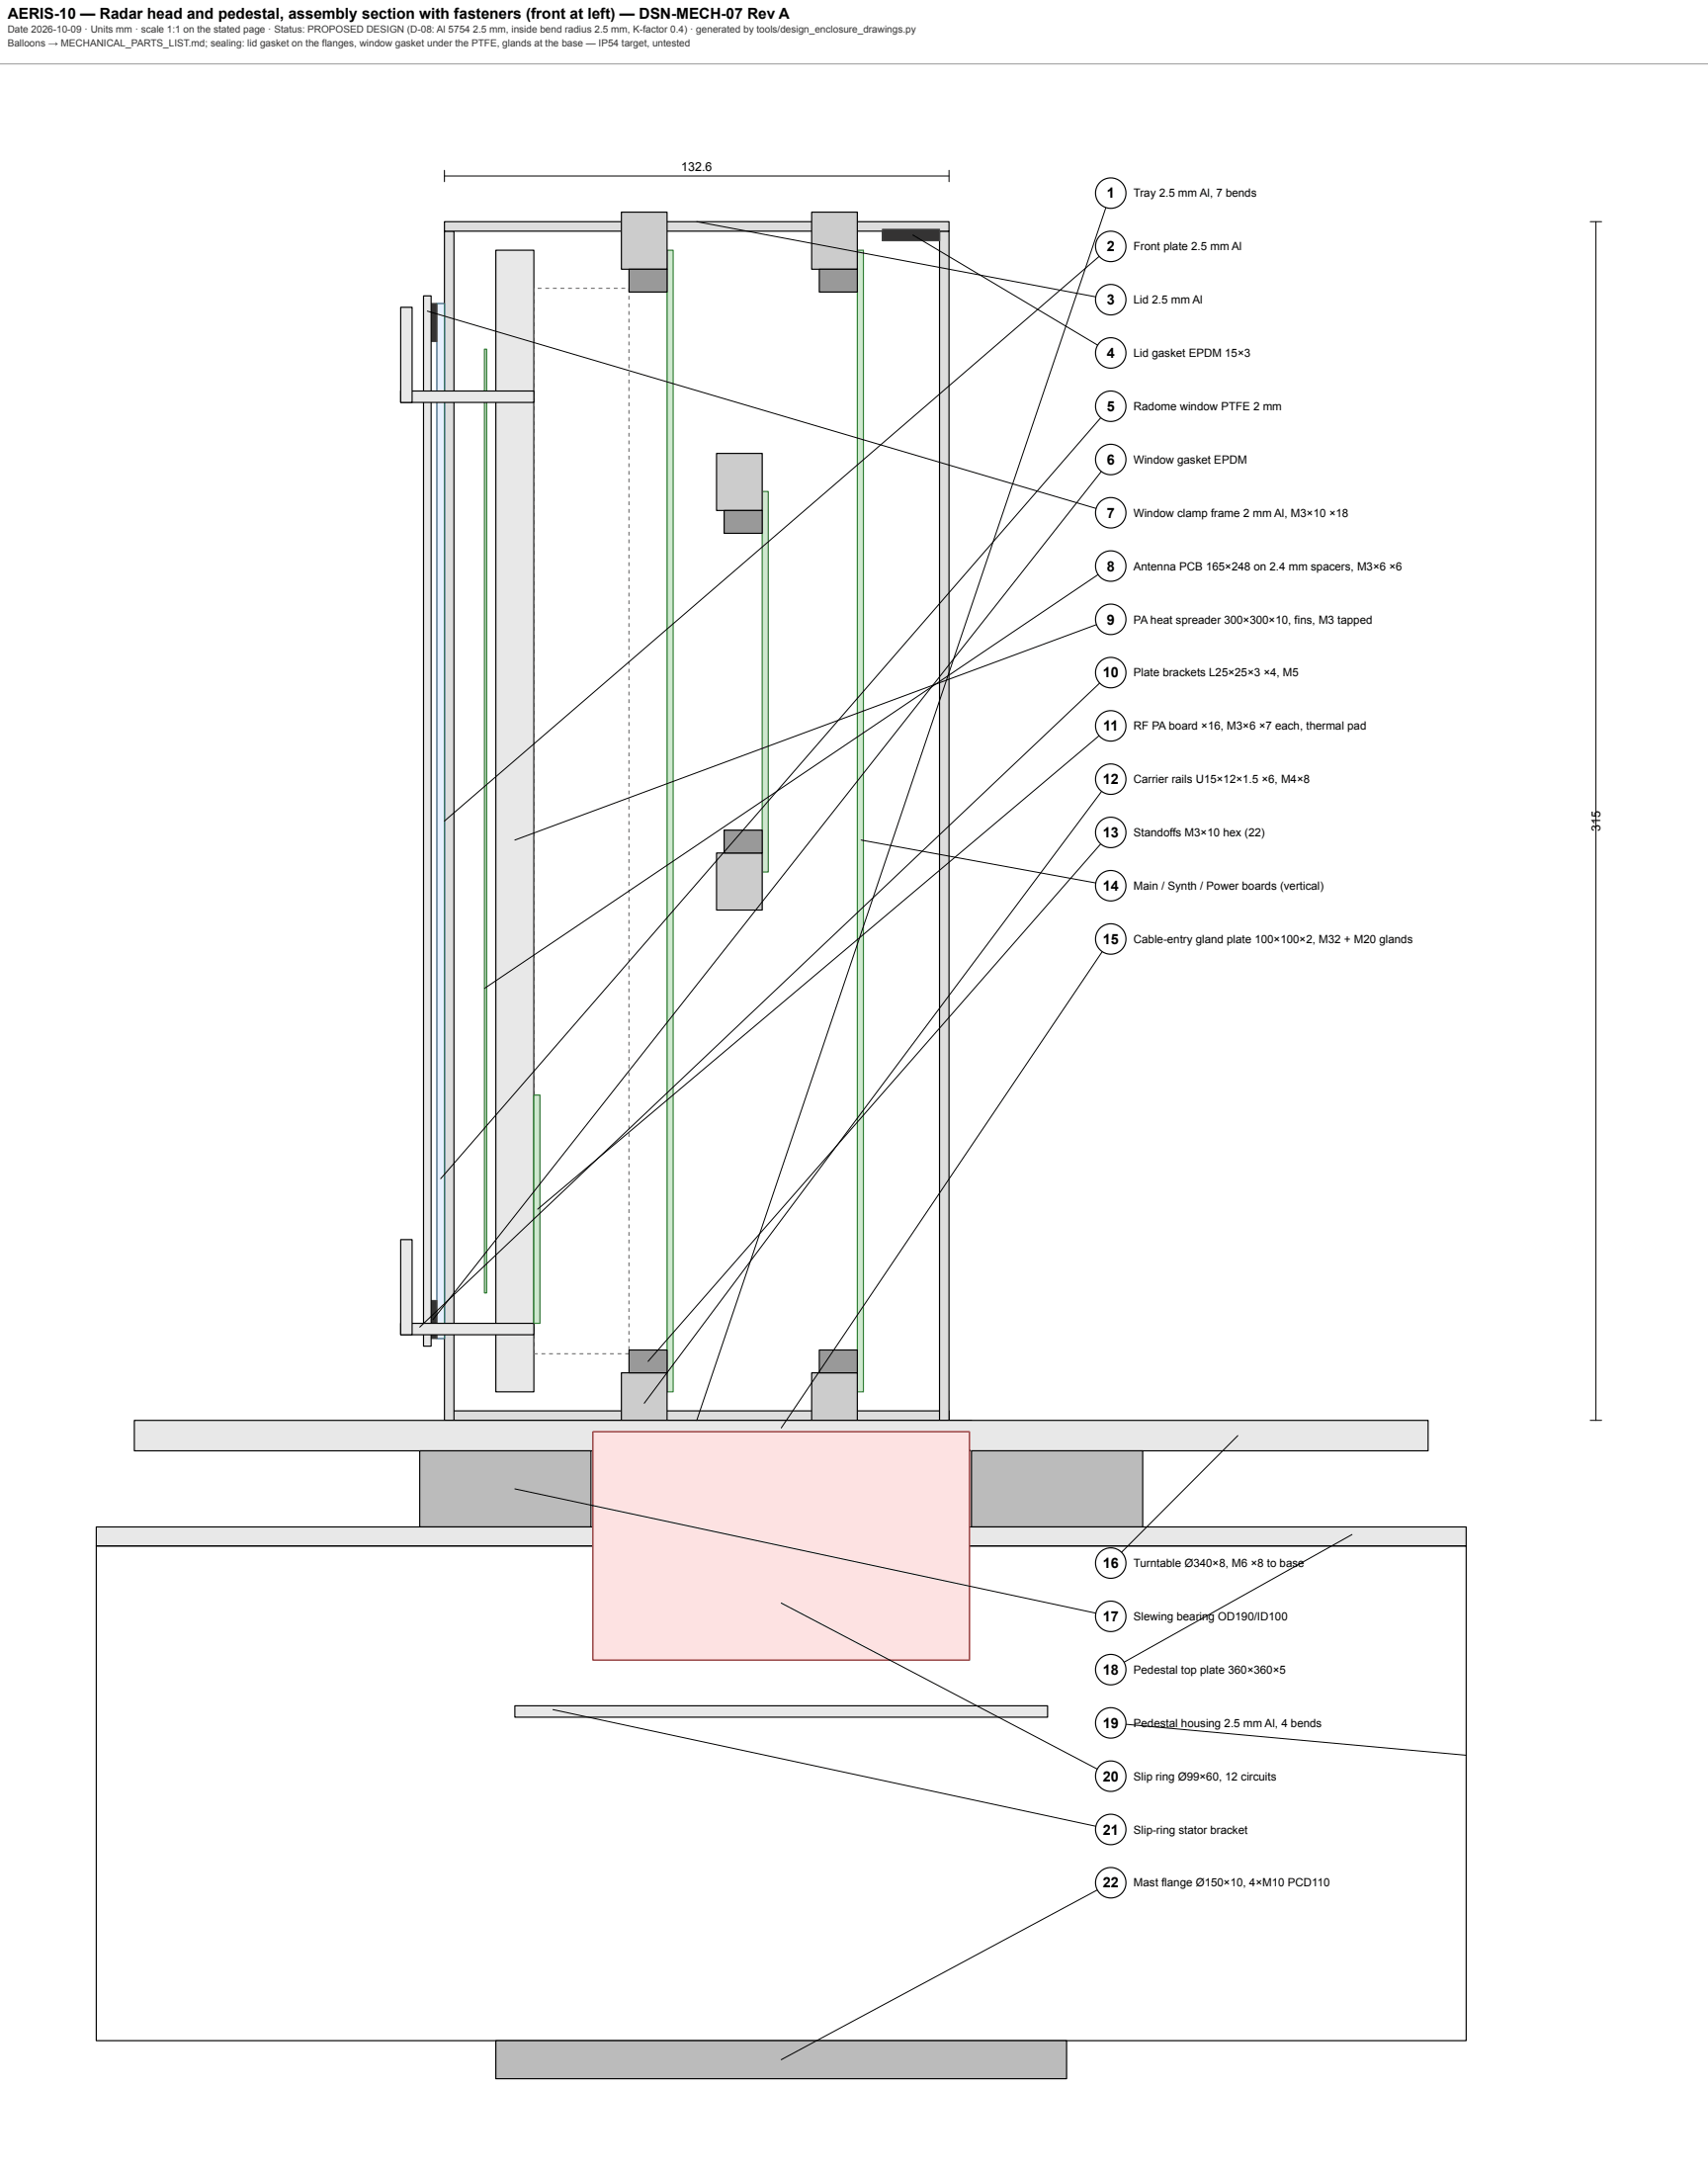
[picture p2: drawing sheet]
<svg xmlns="http://www.w3.org/2000/svg" width="449mm" height="572mm" viewBox="0 0 449 572" stroke-linecap="round" stroke-linejoin="round" font-family="sans-serif">
<path d="M0 16.8h448.7" fill="none" stroke="#999" stroke-width=".26"/>
<path d="M116.8 370.7h132.5v2.5h-132.5z" fill="#ddd"/>
<path d="M116.8 370.7h132.5v2.5h-132.5z" fill="none" stroke="#000" stroke-width=".3"/>
<path d="M246.8 60.7h2.5v312.5h-2.5z" fill="#ddd"/>
<path d="M246.8 60.7h2.5v312.5h-2.5z" fill="none" stroke="#000" stroke-width=".3"/>
<path d="M231.8 60.7h15v2.5h-15z" fill="#ddd"/>
<path d="M231.8 60.7h15v2.5h-15z" fill="none" stroke="#000" stroke-width=".3"/>
<path d="M116.8 60.7h2.5v312.5h-2.5z" fill="#ddd"/>
<path d="M116.8 60.7h2.5v312.5h-2.5z" fill="none" stroke="#000" stroke-width=".3"/>
<path d="M116.8 58.2h132.5v2.5h-132.5z" fill="#ddd"/>
<path d="M116.8 58.2h132.5v2.5h-132.5z" fill="none" stroke="#000" stroke-width=".3"/>
<path d="M231.8 60.2h15v3h-15z" fill="#333"/>
<path d="M231.8 60.2h15v3h-15z" fill="none" stroke="#444" stroke-width=".3"/>
<path d="M114.8 79.7h2v272h-2z" fill="#e6f0ff"/>
<path d="M114.8 79.7h2v272h-2z" fill="none" stroke="#1f5f8b" stroke-width=".3"/>
<path d="M113.3 341.7h1.5v10h-1.5z" fill="#333"/>
<path d="M113.3 341.7h1.5v10h-1.5z" fill="none" stroke="#444" stroke-width=".3"/>
<path d="M113.3 79.7h1.5v10h-1.5z" fill="#333"/>
<path d="M113.3 79.7h1.5v10h-1.5z" fill="none" stroke="#444" stroke-width=".3"/>
<path d="M111.3 77.7h2v276h-2z" fill="#e8e8e8"/>
<path d="M111.3 77.7h2v276h-2z" fill="none" stroke="#000" stroke-width=".3"/>
<path d="M127.3 91.7h.6v248h-.6z" fill="#cfe8cf"/>
<path d="M127.3 91.7h.6v248h-.6z" fill="none" stroke="#2e7d32" stroke-width=".3"/>
<path d="M130.3 65.7h10v300h-10z" fill="#e8e8e8"/>
<path d="M130.3 65.7h10v300h-10z" fill="none" stroke="#000" stroke-width=".3"/>
<path d="M142.3 355.6v.3h1v-.3zM144.3 355.6v.3h1v-.3zM146.3 355.6v.3h1v-.3zM148.3 355.6v.3h1v-.3zM150.3 355.6v.3h1v-.3zM152.3 355.6v.3h1v-.3zM154.3 355.6v.3h1v-.3zM156.3 355.6v.3h1v-.3zM158.3 355.6v.3h1v-.3zM160.3 355.6v.3h1v-.3zM162.3 355.6v.3h1v-.3zM164.3 355.6v.3h1v-.3zM165.1 353.7v1h.3v-1zM165.1 351.7v1h.3v-1zM165.1 349.7v1h.3v-1zM165.1 347.7v1h.3v-1zM165.1 345.7v1h.3v-1zM165.1 343.7v1h.3v-1zM165.1 341.7v1h.3v-1zM165.1 339.7v1h.3v-1zM165.1 337.7v1h.3v-1zM165.1 335.7v1h.3v-1zM165.1 333.7v1h.3v-1zM165.1 331.7v1h.3v-1zM165.1 329.7v1h.3v-1zM165.1 327.7v1h.3v-1zM165.1 325.7v1h.3v-1zM165.1 323.7v1h.3v-1zM165.1 321.7v1h.3v-1zM165.1 319.7v1h.3v-1zM165.1 317.7v1h.3v-1zM165.1 315.7v1h.3v-1zM165.1 313.7v1h.3v-1zM165.1 311.7v1h.3v-1zM165.1 309.7v1h.3v-1zM165.1 307.7v1h.3v-1zM165.1 305.7v1h.3v-1zM165.1 303.7v1h.3v-1zM165.1 301.7v1h.3v-1zM165.1 299.7v1h.3v-1zM165.1 297.7v1h.3v-1zM165.1 295.7v1h.3v-1zM165.1 293.7v1h.3v-1zM165.1 291.7v1h.3v-1zM165.1 289.7v1h.3v-1zM165.1 287.7v1h.3v-1zM165.1 285.7v1h.3v-1zM165.1 283.7v1h.3v-1zM165.1 281.7v1h.3v-1zM165.1 279.7v1h.3v-1zM165.1 277.7v1h.3v-1zM165.1 275.7v1h.3v-1zM165.1 273.7v1h.3v-1zM165.1 271.7v1h.3v-1zM165.1 269.7v1h.3v-1zM165.1 267.7v1h.3v-1zM165.1 265.7v1h.3v-1zM165.1 263.7v1h.3v-1zM165.1 261.7v1h.3v-1zM165.1 259.7v1h.3v-1zM165.1 257.7v1h.3v-1zM165.1 255.7v1h.3v-1zM165.1 253.7v1h.3v-1zM165.1 251.7v1h.3v-1zM165.1 249.7v1h.3v-1zM165.1 247.7v1h.3v-1zM165.1 245.7v1h.3v-1zM165.1 243.7v1h.3v-1zM165.1 241.7v1h.3v-1zM165.1 239.7v1h.3v-1zM165.1 237.7v1h.3v-1zM165.1 235.7v1h.3v-1zM165.1 233.7v1h.3v-1zM165.1 231.7v1h.3v-1zM165.1 229.7v1h.3v-1zM165.1 227.7v1h.3v-1zM165.1 225.7v1h.3v-1zM165.1 223.7v1h.3v-1zM165.1 221.7v1h.3v-1zM165.1 219.7v1h.3v-1zM165.1 217.7v1h.3v-1zM165.1 215.7v1h.3v-1zM165.1 213.7v1h.3v-1zM165.1 211.7v1h.3v-1zM165.1 209.7v1h.3v-1zM165.1 207.7v1h.3v-1zM165.1 205.7v1h.3v-1zM165.1 203.7v1h.3v-1zM165.1 201.7v1h.3v-1zM165.1 199.7v1h.3v-1zM165.1 197.7v1h.3v-1zM165.1 195.7v1h.3v-1zM165.1 193.7v1h.3v-1zM165.1 191.7v1h.3v-1zM165.1 189.7v1h.3v-1zM165.1 187.7v1h.3v-1zM165.1 185.7v1h.3v-1zM165.1 183.7v1h.3v-1zM165.1 181.7v1h.3v-1zM165.1 179.7v1h.3v-1zM165.1 177.7v1h.3v-1zM165.1 175.7v1h.3v-1zM165.1 173.7v1h.3v-1zM165.1 171.7v1h.3v-1zM165.1 169.7v1h.3v-1zM165.1 167.7v1h.3v-1zM165.1 165.7v1h.3v-1zM165.1 163.7v1h.3v-1zM165.1 161.7v1h.3v-1zM165.1 159.7v1h.3v-1zM165.1 157.7v1h.3v-1zM165.1 155.7v1h.3v-1zM165.1 153.7v1h.3v-1zM165.1 151.7v1h.3v-1zM165.1 149.7v1h.3v-1zM165.1 147.7v1h.3v-1zM165.1 145.7v1h.3v-1zM165.1 143.7v1h.3v-1zM165.1 141.7v1h.3v-1zM165.1 139.7v1h.3v-1zM165.1 137.7v1h.3v-1zM165.1 135.7v1h.3v-1zM165.1 133.7v1h.3v-1zM165.1 131.7v1h.3v-1zM165.1 129.7v1h.3v-1zM165.1 127.7v1h.3v-1zM165.1 125.7v1h.3v-1zM165.1 123.7v1h.3v-1zM165.1 121.7v1h.3v-1zM165.1 119.7v1h.3v-1zM165.1 117.7v1h.3v-1zM165.1 115.7v1h.3v-1zM165.1 113.7v1h.3v-1zM165.1 111.7v1h.3v-1zM165.1 109.7v1h.3v-1zM165.1 107.7v1h.3v-1zM165.1 105.7v1h.3v-1zM165.1 103.7v1h.3v-1zM165.1 101.7v1h.3v-1zM165.1 99.7v1h.3v-1zM165.1 97.7v1h.3v-1zM165.1 95.7v1h.3v-1zM165.1 93.7v1h.3v-1zM165.1 91.7v1h.3v-1zM165.1 89.7v1h.3v-1zM165.1 87.7v1h.3v-1zM165.1 85.7v1h.3v-1zM165.1 83.7v1h.3v-1zM165.1 81.7v1h.3v-1zM165.1 79.7v1h.3v-1zM165.1 77.7v1h.3v-1zM165.1 75.7v1h.3v-1zM163.3 75.6v.3h1v-.3zM161.3 75.6v.3h1v-.3zM159.3 75.6v.3h1v-.3zM157.3 75.6v.3h1v-.3zM155.3 75.6v.3h1v-.3zM153.3 75.6v.3h1v-.3zM151.3 75.6v.3h1v-.3zM149.3 75.6v.3h1v-.3zM147.3 75.6v.3h1v-.3zM145.3 75.6v.3h1v-.3zM143.3 75.6v.3h1v-.3zM141.3 75.6v.3h1v-.3zM140.1 75.7v1h.3v-1zM140.1 77.7v1h.3v-1zM140.1 79.7v1h.3v-1zM140.1 81.7v1h.3v-1zM140.1 83.7v1h.3v-1zM140.1 85.7v1h.3v-1zM140.1 87.7v1h.3v-1zM140.1 89.7v1h.3v-1zM140.1 91.7v1h.3v-1zM140.1 93.7v1h.3v-1zM140.1 95.7v1h.3v-1zM140.1 97.7v1h.3v-1zM140.1 99.7v1h.3v-1zM140.1 101.7v1h.3v-1zM140.1 103.7v1h.3v-1zM140.1 105.7v1h.3v-1zM140.1 107.7v1h.3v-1zM140.1 109.7v1h.3v-1zM140.1 111.7v1h.3v-1zM140.1 113.7v1h.3v-1zM140.1 115.7v1h.3v-1zM140.1 117.7v1h.3v-1zM140.1 119.7v1h.3v-1zM140.1 121.7v1h.3v-1zM140.1 123.7v1h.3v-1zM140.1 125.7v1h.3v-1zM140.1 127.7v1h.3v-1zM140.1 129.7v1h.3v-1zM140.1 131.7v1h.3v-1zM140.1 133.7v1h.3v-1zM140.1 135.7v1h.3v-1zM140.1 137.7v1h.3v-1zM140.1 139.7v1h.3v-1zM140.1 141.7v1h.3v-1zM140.1 143.7v1h.3v-1zM140.1 145.7v1h.3v-1zM140.1 147.7v1h.3v-1zM140.1 149.7v1h.3v-1zM140.1 151.7v1h.3v-1zM140.1 153.7v1h.3v-1zM140.1 155.7v1h.3v-1zM140.1 157.7v1h.3v-1zM140.1 159.7v1h.3v-1zM140.1 161.7v1h.3v-1zM140.1 163.7v1h.3v-1zM140.1 165.7v1h.3v-1zM140.1 167.7v1h.3v-1zM140.1 169.7v1h.3v-1zM140.1 171.7v1h.3v-1zM140.1 173.7v1h.3v-1zM140.1 175.7v1h.3v-1zM140.1 177.7v1h.3v-1zM140.1 179.7v1h.3v-1zM140.1 181.7v1h.3v-1zM140.1 183.7v1h.3v-1zM140.1 185.7v1h.3v-1zM140.1 187.7v1h.3v-1zM140.1 189.7v1h.3v-1zM140.1 191.7v1h.3v-1zM140.1 193.7v1h.3v-1zM140.1 195.7v1h.3v-1zM140.1 197.7v1h.3v-1zM140.1 199.7v1h.3v-1zM140.1 201.7v1h.3v-1zM140.1 203.7v1h.3v-1zM140.1 205.7v1h.3v-1zM140.1 207.7v1h.3v-1zM140.1 209.7v1h.3v-1zM140.1 211.7v1h.3v-1zM140.1 213.7v1h.3v-1zM140.1 215.7v1h.3v-1zM140.1 217.7v1h.3v-1zM140.1 219.7v1h.3v-1zM140.1 221.7v1h.3v-1zM140.1 223.7v1h.3v-1zM140.1 225.7v1h.3v-1zM140.1 227.7v1h.3v-1zM140.1 229.7v1h.3v-1zM140.1 231.7v1h.3v-1zM140.1 233.7v1h.3v-1zM140.1 235.7v1h.3v-1zM140.1 237.7v1h.3v-1zM140.1 239.7v1h.3v-1zM140.1 241.7v1h.3v-1zM140.1 243.7v1h.3v-1zM140.1 245.7v1h.3v-1zM140.1 247.7v1h.3v-1zM140.1 249.7v1h.3v-1zM140.1 251.7v1h.3v-1zM140.1 253.7v1h.3v-1zM140.1 255.7v1h.3v-1zM140.1 257.7v1h.3v-1zM140.1 259.7v1h.3v-1zM140.1 261.7v1h.3v-1zM140.1 263.7v1h.3v-1zM140.1 265.7v1h.3v-1zM140.1 267.7v1h.3v-1zM140.1 269.7v1h.3v-1zM140.1 271.7v1h.3v-1zM140.1 273.7v1h.3v-1zM140.1 275.7v1h.3v-1zM140.1 277.7v1h.3v-1zM140.1 279.7v1h.3v-1zM140.1 281.7v1h.3v-1zM140.1 283.7v1h.3v-1zM140.1 285.7v1h.3v-1zM140.1 287.7v1h.3v-1zM140.1 289.7v1h.3v-1zM140.1 291.7v1h.3v-1zM140.1 293.7v1h.3v-1zM140.1 295.7v1h.3v-1zM140.1 297.7v1h.3v-1zM140.1 299.7v1h.3v-1zM140.1 301.7v1h.3v-1zM140.1 303.7v1h.3v-1zM140.1 305.7v1h.3v-1zM140.1 307.7v1h.3v-1zM140.1 309.7v1h.3v-1zM140.1 311.7v1h.3v-1zM140.1 313.7v1h.3v-1zM140.1 315.7v1h.3v-1zM140.1 317.7v1h.3v-1zM140.1 319.7v1h.3v-1zM140.1 321.7v1h.3v-1zM140.1 323.7v1h.3v-1zM140.1 325.7v1h.3v-1zM140.1 327.7v1h.3v-1zM140.1 329.7v1h.3v-1zM140.1 331.7v1h.3v-1zM140.1 333.7v1h.3v-1zM140.1 335.7v1h.3v-1zM140.1 337.7v1h.3v-1zM140.1 339.7v1h.3v-1zM140.1 341.7v1h.3v-1zM140.1 343.7v1h.3v-1zM140.1 345.7v1h.3v-1zM140.1 347.7v1h.3v-1zM140.1 349.7v1h.3v-1zM140.1 351.7v1h.3v-1zM140.1 353.7v1h.3v-1zM140.3 355.6v.3h1v-.3z" fill="#777"/>
<path d="M105.3 347.7h35v3h-35z" fill="#e8e8e8"/>
<path d="M105.3 347.7h35v3h-35z" fill="none" stroke="#000" stroke-width=".3"/>
<path d="M105.3 325.7h3v25h-3z" fill="#e8e8e8"/>
<path d="M105.3 325.7h3v25h-3z" fill="none" stroke="#000" stroke-width=".3"/>
<path d="M105.3 102.7h35v3h-35z" fill="#e8e8e8"/>
<path d="M105.3 102.7h35v3h-35z" fill="none" stroke="#000" stroke-width=".3"/>
<path d="M105.3 80.7h3v25h-3z" fill="#e8e8e8"/>
<path d="M105.3 80.7h3v25h-3z" fill="none" stroke="#000" stroke-width=".3"/>
<path d="M140.3 287.7h1.6v60h-1.6z" fill="#cfe8cf"/>
<path d="M140.3 287.7h1.6v60h-1.6z" fill="none" stroke="#2e7d32" stroke-width=".3"/>
<path d="M175.3 65.7h1.6v300h-1.6z" fill="#cfe8cf"/>
<path d="M175.3 65.7h1.6v300h-1.6z" fill="none" stroke="#2e7d32" stroke-width=".3"/>
<path d="M163.3 360.7h12v15h-12z" fill="#ccc"/>
<path d="M163.3 360.7h12v15h-12z" fill="none" stroke="#000" stroke-width=".3"/>
<path d="M163.3 55.7h12v15h-12z" fill="#ccc"/>
<path d="M163.3 55.7h12v15h-12z" fill="none" stroke="#000" stroke-width=".3"/>
<path d="M165.3 354.7h10v6h-10z" fill="#999"/>
<path d="M165.3 354.7h10v6h-10z" fill="none" stroke="#000" stroke-width=".3"/>
<path d="M165.3 70.7h10v6h-10z" fill="#999"/>
<path d="M165.3 70.7h10v6h-10z" fill="none" stroke="#000" stroke-width=".3"/>
<path d="M200.2 129.1h1.6v100h-1.6z" fill="#cfe8cf"/>
<path d="M200.2 129.1h1.6v100h-1.6z" fill="none" stroke="#2e7d32" stroke-width=".3"/>
<path d="M188.3 224.1h11.9v15h-11.9z" fill="#ccc"/>
<path d="M188.3 224.1h11.9v15h-11.9z" fill="none" stroke="#000" stroke-width=".3"/>
<path d="M188.3 119.1h11.9v15h-11.9z" fill="#ccc"/>
<path d="M188.3 119.1h11.9v15h-11.9z" fill="none" stroke="#000" stroke-width=".3"/>
<path d="M190.3 218.1h9.9v6h-9.9z" fill="#999"/>
<path d="M190.3 218.1h9.9v6h-9.9z" fill="none" stroke="#000" stroke-width=".3"/>
<path d="M190.3 134.1h9.9v6h-9.9z" fill="#999"/>
<path d="M190.3 134.1h9.9v6h-9.9z" fill="none" stroke="#000" stroke-width=".3"/>
<path d="M225.2 65.7h1.6v300h-1.6z" fill="#cfe8cf"/>
<path d="M225.2 65.7h1.6v300h-1.6z" fill="none" stroke="#2e7d32" stroke-width=".3"/>
<path d="M213.2 360.7h12v15h-12z" fill="#ccc"/>
<path d="M213.2 360.7h12v15h-12z" fill="none" stroke="#000" stroke-width=".3"/>
<path d="M213.2 55.7h12v15h-12z" fill="#ccc"/>
<path d="M213.2 55.7h12v15h-12z" fill="none" stroke="#000" stroke-width=".3"/>
<path d="M215.2 354.7h10v6h-10z" fill="#999"/>
<path d="M215.2 354.7h10v6h-10z" fill="none" stroke="#000" stroke-width=".3"/>
<path d="M215.2 70.7h10v6h-10z" fill="#999"/>
<path d="M215.2 70.7h10v6h-10z" fill="none" stroke="#000" stroke-width=".3"/>
<path d="M155.3 373.2h99.9v2h-99.9z" fill="#e8e8e8"/>
<path d="M155.3 373.2h99.9v2h-99.9z" fill="none" stroke="#000" stroke-width=".3"/>
<path d="M35.3 373.2h339.9v8h-339.9z" fill="#e8e8e8"/>
<path d="M35.3 373.2h339.9v8h-339.9z" fill="none" stroke="#000" stroke-width=".3"/>
<path d="M110.3 381.2h45v20h-45z" fill="#bbb"/>
<path d="M110.3 381.2h45v20h-45z" fill="none" stroke="#000" stroke-width=".3"/>
<path d="M255.2 381.2h45v20h-45z" fill="#bbb"/>
<path d="M255.2 381.2h45v20h-45z" fill="none" stroke="#000" stroke-width=".3"/>
<path d="M25.3 401.2h359.9v5h-359.9z" fill="#e8e8e8"/>
<path d="M25.3 401.2h359.9v5h-359.9zM25.3 406.2h359.9v130h-359.9z" fill="none" stroke="#000" stroke-width=".3"/>
<path d="M155.8 376.2h98.9v60h-98.9z" fill="#fde2e2"/>
<path d="M155.8 376.2h98.9v60h-98.9z" fill="none" stroke="#b00000" stroke-width=".3"/>
<path d="M135.3 448.2h139.9v3h-139.9z" fill="#e8e8e8"/>
<path d="M135.3 448.2h139.9v3h-139.9z" fill="none" stroke="#000" stroke-width=".3"/>
<path d="M130.3 536.2h149.9v10h-149.9z" fill="#bbb"/>
<path d="M130.3 536.2h149.9v10h-149.9z" fill="none" stroke="#000" stroke-width=".3"/>
<path d="M291.8 50.7l-108.7 322.5" fill="none" stroke="#000" stroke-width=".26"/>
<circle cx="291.8" cy="50.7" r="4" fill="#fff"/>
<circle cx="291.8" cy="50.7" r="4" fill="none" stroke="#000" stroke-width=".3"/>
<path d="M291.8 64.7l-175 151" fill="none" stroke="#000" stroke-width=".26"/>
<circle cx="291.8" cy="64.7" r="4" fill="#fff"/>
<circle cx="291.8" cy="64.7" r="4" fill="none" stroke="#000" stroke-width=".3"/>
<path d="M183.1 58.2l108.7 20.5" fill="none" stroke="#000" stroke-width=".26"/>
<circle cx="291.8" cy="78.7" r="4" fill="#fff"/>
<circle cx="291.8" cy="78.7" r="4" fill="none" stroke="#000" stroke-width=".3"/>
<path d="M239.8 61.7l52 31" fill="none" stroke="#000" stroke-width=".26"/>
<circle cx="291.8" cy="92.7" r="4" fill="#fff"/>
<circle cx="291.8" cy="92.7" r="4" fill="none" stroke="#000" stroke-width=".3"/>
<path d="M291.8 106.7l-176 203" fill="none" stroke="#000" stroke-width=".26"/>
<circle cx="291.8" cy="106.7" r="4" fill="#fff"/>
<circle cx="291.8" cy="106.7" r="4" fill="none" stroke="#000" stroke-width=".3"/>
<path d="M291.8 120.7l-178 226" fill="none" stroke="#000" stroke-width=".26"/>
<circle cx="291.8" cy="120.7" r="4" fill="#fff"/>
<circle cx="291.8" cy="120.7" r="4" fill="none" stroke="#000" stroke-width=".3"/>
<path d="M112.3 81.7l179.5 53" fill="none" stroke="#000" stroke-width=".26"/>
<circle cx="291.8" cy="134.7" r="4" fill="#fff"/>
<circle cx="291.8" cy="134.7" r="4" fill="none" stroke="#000" stroke-width=".3"/>
<path d="M291.8 148.7l-164.5 111" fill="none" stroke="#000" stroke-width=".26"/>
<circle cx="291.8" cy="148.7" r="4" fill="#fff"/>
<circle cx="291.8" cy="148.7" r="4" fill="none" stroke="#000" stroke-width=".3"/>
<path d="M291.8 162.7l-156.5 58" fill="none" stroke="#000" stroke-width=".26"/>
<circle cx="291.8" cy="162.7" r="4" fill="#fff"/>
<circle cx="291.8" cy="162.7" r="4" fill="none" stroke="#000" stroke-width=".3"/>
<path d="M291.8 176.7l-181.5 172" fill="none" stroke="#000" stroke-width=".26"/>
<circle cx="291.8" cy="176.7" r="4" fill="#fff"/>
<circle cx="291.8" cy="176.7" r="4" fill="none" stroke="#000" stroke-width=".3"/>
<path d="M291.8 190.7l-150.5 127" fill="none" stroke="#000" stroke-width=".26"/>
<circle cx="291.8" cy="190.7" r="4" fill="#fff"/>
<circle cx="291.8" cy="190.7" r="4" fill="none" stroke="#000" stroke-width=".3"/>
<path d="M291.8 204.7l-122.5 164" fill="none" stroke="#000" stroke-width=".26"/>
<circle cx="291.8" cy="204.7" r="4" fill="#fff"/>
<circle cx="291.8" cy="204.7" r="4" fill="none" stroke="#000" stroke-width=".3"/>
<path d="M291.8 218.7l-121.5 139" fill="none" stroke="#000" stroke-width=".26"/>
<circle cx="291.8" cy="218.7" r="4" fill="#fff"/>
<circle cx="291.8" cy="218.7" r="4" fill="none" stroke="#000" stroke-width=".3"/>
<path d="M226.2 220.7l65.6 12" fill="none" stroke="#000" stroke-width=".26"/>
<circle cx="291.8" cy="232.7" r="4" fill="#fff"/>
<circle cx="291.8" cy="232.7" r="4" fill="none" stroke="#000" stroke-width=".3"/>
<path d="M291.8 246.7l-86.6 128.5" fill="none" stroke="#000" stroke-width=".26"/>
<circle cx="291.8" cy="246.7" r="4" fill="#fff"/>
<circle cx="291.8" cy="246.7" r="4" fill="none" stroke="#000" stroke-width=".3"/>
<path d="M325.2 377.2l-33.4 33.5" fill="none" stroke="#000" stroke-width=".26"/>
<circle cx="291.8" cy="410.7" r="4" fill="#fff"/>
<circle cx="291.8" cy="410.7" r="4" fill="none" stroke="#000" stroke-width=".3"/>
<path d="M135.3 391.2l156.5 33.5" fill="none" stroke="#000" stroke-width=".26"/>
<circle cx="291.8" cy="424.7" r="4" fill="#fff"/>
<circle cx="291.8" cy="424.7" r="4" fill="none" stroke="#000" stroke-width=".3"/>
<path d="M355.2 403.2l-63.4 35.5" fill="none" stroke="#000" stroke-width=".26"/>
<circle cx="291.8" cy="438.7" r="4" fill="#fff"/>
<circle cx="291.8" cy="438.7" r="4" fill="none" stroke="#000" stroke-width=".3"/>
<path d="M291.8 452.7l93.4 8.5" fill="none" stroke="#000" stroke-width=".26"/>
<circle cx="291.8" cy="452.7" r="4" fill="#fff"/>
<circle cx="291.8" cy="452.7" r="4" fill="none" stroke="#000" stroke-width=".3"/>
<path d="M205.2 421.2l86.6 45.5" fill="none" stroke="#000" stroke-width=".26"/>
<circle cx="291.8" cy="466.7" r="4" fill="#fff"/>
<circle cx="291.8" cy="466.7" r="4" fill="none" stroke="#000" stroke-width=".3"/>
<path d="M145.3 449.2l146.5 31.5" fill="none" stroke="#000" stroke-width=".26"/>
<circle cx="291.8" cy="480.7" r="4" fill="#fff"/>
<circle cx="291.8" cy="480.7" r="4" fill="none" stroke="#000" stroke-width=".3"/>
<path d="M291.8 494.7l-86.6 46.5" fill="none" stroke="#000" stroke-width=".26"/>
<circle cx="291.8" cy="494.7" r="4" fill="#fff"/>
<circle cx="291.8" cy="494.7" r="4" fill="none" stroke="#000" stroke-width=".3"/>
<path d="M116.8 46.2h132.5M116.8 44.7v3M249.3 44.7v3M417.8 58.2h3M419.3 58.2v315M417.8 373.2h3" fill="none" stroke="#000" stroke-width=".26"/>
<text font-size="4" x="2" y="5">AERIS-10 — Radar head and pedestal, assembly section with fasteners (front at left) — DSN-MECH-07 Rev A</text>
<g font-size="3.7">
<text x="290.8" y="52.1">1</text>
<text x="290.8" y="66.1">2</text>
<text x="290.8" y="80.1">3</text>
<text x="290.8" y="94.1">4</text>
<text x="290.8" y="108.1">5</text>
<text x="290.8" y="122.1">6</text>
<text x="290.8" y="136.1">7</text>
<text x="290.8" y="150.1">8</text>
<text x="290.8" y="164.1">9</text>
<text x="289.7" y="178.1">10</text>
<text x="289.8" y="192.1">11</text>
<text x="289.7" y="206.1">12</text>
<text x="289.7" y="220.1">13</text>
<text x="289.7" y="234.1">14</text>
<text x="289.7" y="248.1">15</text>
<text x="289.7" y="412">16</text>
<text x="289.7" y="426">17</text>
<text x="289.7" y="440">18</text>
<text x="289.7" y="454">19</text>
<text x="289.7" y="468">20</text>
<text x="289.7" y="482">21</text>
<text x="289.7" y="496">22</text>
</g>
<g font-size="3.2">
<text x="179" y="45">132.6</text>
<text x="420.5" y="218.4" transform="rotate(-90 420.5 218.4)">315</text>
</g>
<g font-size="3">
<text x="297.8" y="51.8">Tray 2.5 mm Al, 7 bends</text>
<text x="297.8" y="65.8">Front plate 2.5 mm Al</text>
<text x="297.8" y="79.8">Lid 2.5 mm Al</text>
<text x="297.8" y="93.8">Lid gasket EPDM 15×3</text>
<text x="297.8" y="107.8">Radome window PTFE 2 mm</text>
<text x="297.8" y="121.8">Window gasket EPDM</text>
<text x="297.8" y="135.8">Window clamp frame 2 mm Al, M3×10 ×18</text>
<text x="297.8" y="149.8">Antenna PCB 165×248 on 2.4 mm spacers, M3×6 ×6</text>
<text x="297.8" y="163.8">PA heat spreader 300×300×10, fins, M3 tapped</text>
<text x="297.8" y="177.8">Plate brackets L25×25×3 ×4, M5</text>
<text x="297.8" y="191.8">RF PA board ×16, M3×6 ×7 each, thermal pad</text>
<text x="297.8" y="205.8">Carrier rails U15×12×1.5 ×6, M4×8</text>
<text x="297.8" y="219.8">Standoffs M3×10 hex (22)</text>
<text x="297.8" y="233.8">Main / Synth / Power boards (vertical)</text>
<text x="297.8" y="247.8">Cable-entry gland plate 100×100×2, M32 + M20 glands</text>
<text x="297.8" y="411.8">Turntable Ø340×8, M6 ×8 to base</text>
<text x="297.8" y="425.8">Slewing bearing OD190/ID100</text>
<text x="297.8" y="439.8">Pedestal top plate 360×360×5</text>
<text x="297.8" y="453.8">Pedestal housing 2.5 mm Al, 4 bends</text>
<text x="297.8" y="467.8">Slip ring Ø99×60, 12 circuits</text>
<text x="297.8" y="481.8">Slip-ring stator bracket</text>
<text x="297.8" y="495.8">Mast flange Ø150×10, 4×M10 PCD110</text>
</g>
<g font-size="2.6" fill="#333">
<text x="2" y="8.6">Date 2026-10-09 · Units mm · scale 1:1 on the stated page · Status: PROPOSED DESIGN (D-08: Al 5754</text>
<text x="124.3" y="8.6">2.5 mm, inside bend radius 2.5 mm, K-factor 0.4) · generated by tools/design_enclosure_drawings.py</text>
<text x="2" y="12.2">Balloons → MECHANICAL_PARTS_LIST.md; sealing: lid gasket on the flanges, window gasket under the PTFE, glands at the base — IP54 target, untested</text>
</g>
</svg>
